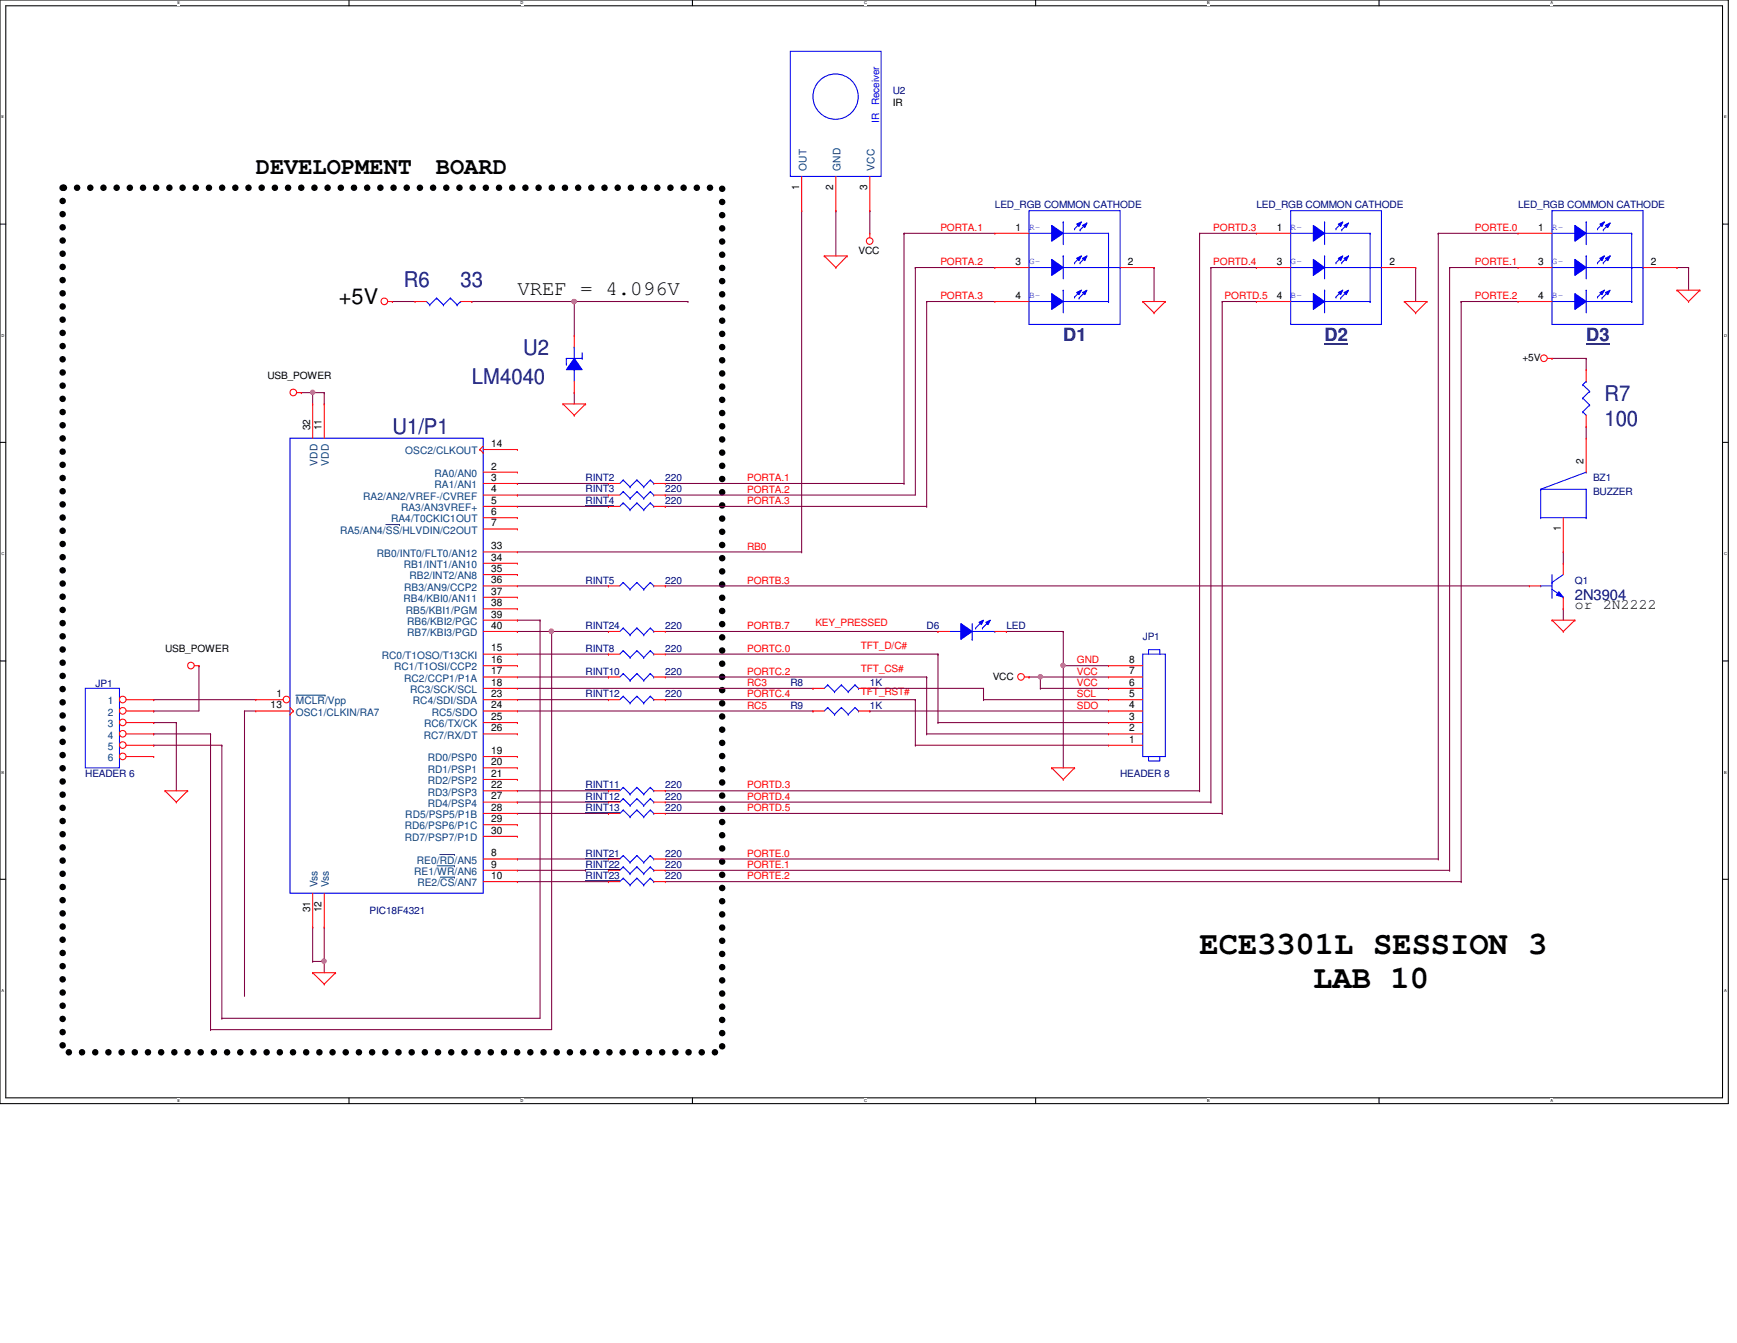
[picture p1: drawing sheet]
<svg xmlns="http://www.w3.org/2000/svg" width="279mm" height="216mm" viewBox="0 0 279 216" stroke-linecap="round" stroke-linejoin="round" font-family="sans-serif">
<path d="M0 0h278v177.4h-278zM.9 .9h276.2v175.6h-276.2z" fill="none" stroke="#000" stroke-width=".17"/>
<g fill="#fff">
<path d="M28.5 .1h.5v.7h-.5z"/>
<path d="M28.5 176.6h.5v.7h-.5z"/>
</g>
<path d="M56.1 0v.9M56.1 176.5v.9" fill="none" stroke="#000" stroke-width=".17"/>
<g fill="#fff">
<path d="M83.7 .1h.5v.7h-.5z"/>
<path d="M83.7 176.6h.5v.7h-.5z"/>
</g>
<path d="M111.4 0v.9M111.4 176.5v.9" fill="none" stroke="#000" stroke-width=".17"/>
<g fill="#fff">
<path d="M139 .1h.4v.7h-.4z"/>
<path d="M139 176.6h.4v.7h-.4z"/>
</g>
<path d="M166.6 0v.9M166.6 176.5v.9" fill="none" stroke="#000" stroke-width=".17"/>
<g fill="#fff">
<path d="M194.2 .1h.4v.7h-.4z"/>
<path d="M194.2 176.6h.4v.7h-.4z"/>
</g>
<path d="M221.8 0v.9M221.8 176.5v.9" fill="none" stroke="#000" stroke-width=".17"/>
<g fill="#fff">
<path d="M249.4 .1h.4v.7h-.4z"/>
<path d="M249.4 176.6h.4v.7h-.4z"/>
<path d="M.3 18.5h.4v.7h-.4z"/>
<path d="M277.3 18.5h.4v.7h-.4z"/>
<path d="M.3 53.6h.4v.7h-.4z"/>
<path d="M277.3 53.6h.5v.7h-.5z"/>
</g>
<path d="M0 36h.9M277.1 36h.9" fill="none" stroke="#000" stroke-width=".17"/>
<g fill="#fff">
<path d="M.3 88.6h.4v.8h-.4z"/>
<path d="M277.3 88.6h.5v.8h-.5z"/>
</g>
<path d="M0 71.1h.9M277.1 71.1h.9" fill="none" stroke="#000" stroke-width=".17"/>
<g fill="#fff">
<path d="M.3 123.8h.4v.7h-.4z"/>
<path d="M277.3 123.8h.4v.7h-.4z"/>
</g>
<path d="M0 106.3h.9M277.1 106.3h.9" fill="none" stroke="#000" stroke-width=".17"/>
<g fill="#fff">
<path d="M.3 158.9h.3v.7h-.3z"/>
<path d="M277.3 158.9h.4v.7h-.4z"/>
</g>
<path d="M0 141.4h.9M277.1 141.4h.9" fill="none" stroke="#000" stroke-width=".17"/>
<path d="M10.1 30.2h106.1v139h-106.1z" fill="none" stroke="#000" stroke-width="1.1" stroke-dasharray="0 2.1"/>
<path d="M39.3 114.3h.1M39.3 114.3h1.8M39.3 114.3v45.7M52.2 154.6h.1M52.2 154.6v1.8M39.3 160h.1" fill="none" stroke="#800040" stroke-width=".17"/>
<circle cx="52.1" cy="154.5" r=".34" fill="#f0f"/>
<circle cx="52.1" cy="154.5" r=".34" fill="none" stroke="#f0f" stroke-width=".17"/>
<g fill="none" stroke="#800040" stroke-width=".17">
<path d="M48.5 63.1h.1M48.5 63.1h3.7M50.3 63.1h.1M52.2 63.1h.1M52.2 63.1v1.8M33.9 118h.1M33.9 118v47.5M35.7 119.8h.1M35.7 119.8v43.9M83.2 101.5h.1M83.2 101.5h5.5M88.7 101.5h.1"/>
<path d="M88.7 101.5v64M50.3 154.6h.1M52.2 149.1h.1M52.2 149.1v5.5h-1.9"/>
</g>
<circle cx="88.7" cy="101.5" r=".35" fill="#f0f"/>
<circle cx="88.7" cy="101.5" r=".35" fill="none" stroke="#f0f" stroke-width=".17"/>
<g fill="none" stroke="#800040" stroke-width=".17">
<path d="M50.3 63.1h.1M50.3 63.1v1.8M83.2 99.7h.1M83.2 99.7h3.7M86.9 99.7h.1M86.9 99.7v64M24.7 114.3h.1M24.7 119.8h.1M24.7 118h.1M24.7 112.5h.1M24.7 116.2h.1M24.7 119.8h11"/>
<path d="M24.7 118h9.2M24.7 112.5h16.4M24.7 116.2h3.7M28.4 116.2h.1M28.4 116.2v10.9M32 107h.1M32 107v7.3h-7.3M33.9 165.5h.1M33.9 165.5h54.8"/>
</g>
<circle cx="50.3" cy="63.1" r=".34" fill="#f0f"/>
<circle cx="50.3" cy="63.1" r=".34" fill="none" stroke="#f0f" stroke-width=".17"/>
<g fill="none" stroke="#800040" stroke-width=".17">
<path d="M63.1 48.5h.1M63.1 48.5h3.7M75.9 48.5h.1M75.9 48.5h34.8M92.4 48.5h.1M92.4 48.5v5.5M110.7 48.5h.1M92.4 63.1h.1M92.4 63.1v1.8M107 79.6h.1M107 79.6h40.2M83.2 105.2h14.7"/>
<path d="M83.2 108.8h14.7M83.2 110.7h47.6M83.2 112.5h14.7M83.2 114.3h47.6M97.9 105.2h.1M97.9 108.8h.1M97.9 112.5h.1M130.8 110.7h.1M130.8 114.3h.1M50.3 149.1h.1M50.3 149.1v5.5M35.7 163.7h.1"/>
<path d="M35.7 163.7h51.2"/>
</g>
<circle cx="92.4" cy="48.5" r=".36" fill="#f0f"/>
<circle cx="92.4" cy="48.5" r=".36" fill="none" stroke="#f0f" stroke-width=".17"/>
<g fill="none" stroke="#800040" stroke-width=".17">
<path d="M145.4 37.5h.1M145.4 37.5h14.6M193 37.5h.1M193 37.5h9.1M231.4 37.5h.1M231.4 37.5h12.8M231.4 37.5v100.6M147.2 43h.1M147.2 43h12.8M185.6 43h.1M185.6 43v5.5M227.7 43h.1"/>
<path d="M227.7 43v5.5M233.2 43h.1M233.2 43h11M233.2 43v96.9M249.6 57.6h.1M249.6 57.6h5.5M255.1 57.6h.1M255.1 57.6v1.8M269.7 43h.1M269.7 43h1.9M271.6 43h.1M271.6 43v3.7"/>
<path d="M83.2 77.7h.1M83.2 79.6h.1M83.2 77.7h14.7M83.2 79.6h14.7M255.1 68.6h.1M255.1 68.6v1.8M83.2 94.2h14.7M97.9 94.2h.1M107 94.2h.1M107 94.2h139M251.5 88.7h.1M251.5 97.9h.1"/>
<path d="M251.5 88.7v1.9M251.5 97.9v1.8M88.7 101.5h9.2M97.9 101.5h.1M107 101.5h43.9M107 105.2h43.9M107 112.5h40.2M107 108.8h42.1M139.9 114.3h.1M139.9 110.7h.1M139.9 114.3h38.4M139.9 110.7h18.3"/>
<path d="M147.2 112.5h.1M147.2 119.8h.1M147.2 112.5v7.3M147.2 119.8h31.1M149.1 108.8h.1M149.1 108.8v9.2M150.9 101.5h.1M150.9 105.2h.1M150.9 105.2v11M158.2 110.7h.1M158.2 112.5h.1M158.2 110.7v1.8"/>
<path d="M158.2 112.5h20.1M161.9 101.5h.1M161.9 101.5h9.1M165.5 108.8h.1M165.5 108.8h12.8M167.3 108.8h.1M167.3 110.7h.1M167.3 110.7h11M167.3 108.8v1.9M171 101.5h.1M171 101.5v5.5M83.2 138.1h.1"/>
<path d="M83.2 138.1h14.7M107 138.1h124.4M107 139.9h126.2M231.4 138.1h.1M233.2 139.9h.1M107 141.7h128M235 141.7h.1"/>
</g>
<circle cx="167.3" cy="108.8" r=".34" fill="#f0f"/>
<circle cx="167.3" cy="108.8" r=".34" fill="none" stroke="#f0f" stroke-width=".17"/>
<path d="M149.1 118h.1M149.1 118h29.2M150.9 116.2h.1M150.9 116.2h27.4M171 107h.1M171 107h7.3M171 107v16.4" fill="none" stroke="#800040" stroke-width=".17"/>
<circle cx="171" cy="107" r=".34" fill="#f0f"/>
<circle cx="171" cy="107" r=".34" fill="none" stroke="#f0f" stroke-width=".17"/>
<g fill="none" stroke="#800040" stroke-width=".17">
<path d="M128.9 33.9h.1M128.9 33.9v54.8M134.5 33.9h.1M134.5 33.9v7.2M139.9 33.9h.1M139.9 33.9v3.6M145.4 37.5h.1M145.4 37.5v40.2M193 37.5h.1M193 37.5v89.6M147.2 43h.1M147.2 43v36.6"/>
<path d="M149.1 48.5h.1M149.1 48.5h10.9M149.1 48.5v32.9M194.8 43h.1M194.8 43v85.9M194.8 43h7.3M196.6 48.5h.1M196.6 48.5h5.5M196.6 48.5v82.3M202.1 43h.1M202.1 48.5h.1M235 48.5h.1"/>
<path d="M235 48.5h9.2M235 48.5v93.2M107 77.7h38.4M145.4 77.7h.1M83.2 81.4h14.7M83.2 88.7h45.7M97.9 81.4h.1M107 81.4h.1M107 81.4h42.1M128.9 88.7h.1M149.1 81.4h.1M83.2 128.9h.1"/>
<path d="M83.2 127.1h14.7M83.2 128.9h14.7M83.2 130.8h14.7M83.2 139.9h11M94.2 139.9h.1M97.9 127.1h.1M97.9 130.8h.1M107 127.1h86M107 128.9h87.8M107 130.8h89.6M193 127.1h.1M194.8 128.9h.1"/>
<path d="M196.6 130.8h.1M83.2 141.7h14.7M97.9 141.7h.1"/>
</g>
<g fill="none" stroke="#f00" stroke-width=".17">
<path d="M128.9 33.9h.1M128.9 28.4v5.5M134.5 33.9h.1M134.5 28.4v5.5M139.9 37.5h.1M139.9 33.9h.1M139.9 28.4v5.5M139.9 37.5v.7M62.4 48.5h.7M63.1 48.5h.1M66.8 48.5h.1M66.8 48.5h1.8"/>
<path d="M74.1 48.5h1.8M75.9 48.5h.1M132.6 41.1h.1M132.6 41.1h3.7M132.6 41.1l1.9 1.9M134.5 43h.1M136.3 41.1h.1M136.3 41.1l-1.8 1.9M183.8 48.5h.1M183.8 48.5h3.7M183.8 48.5l1.8 1.8M185.6 50.3h.1"/>
<path d="M187.5 48.5h.1M187.5 48.5l-1.9 1.8M225.9 48.5h.1M225.9 48.5h3.6M225.9 48.5l1.8 1.8M227.7 50.3h.1M229.5 48.5h.1M229.5 48.5l-1.8 1.8M248.9 57.6h.7M249.6 57.6h.1M255.1 59.4h.1M255.1 59.4v1.9"/>
<path d="M269.7 46.7h.1M269.7 46.7h3.7M269.7 46.7l1.9 1.8M271.6 48.5h.1M273.4 46.7h.1M273.4 46.7l-1.8 1.8M47.8 63.1h.7M48.5 63.1h.1M90.6 64.9h.1M90.6 64.9h3.6M90.6 64.9l1.8 1.9M92.4 66.8h.1"/>
<path d="M94.2 64.9h.1M94.2 64.9l-1.8 1.9M97.9 77.7h.1M97.9 77.7h1.8M105.2 77.7h1.8M107 77.7h.1M255.1 68.6h.1M255.1 66.8v1.8M97.9 81.4h.1M97.9 94.2h.1M97.9 81.4h1.8M97.9 94.2h1.8"/>
<path d="M105.2 81.4h1.8M105.2 94.2h1.8M107 81.4h.1M107 94.2h.1M249.6 99.7h.1M249.6 99.7h3.7M249.6 99.7l1.9 1.8M253.3 99.7h.1M253.3 99.7l-1.8 1.8M31.3 107h.7M32 107h.1M97.9 112.5h.1"/>
<path d="M97.9 105.2h.1M97.9 112.5h1.8M97.9 105.2h1.8M105.2 112.5h1.8M105.2 105.2h1.8M107 112.5h.1M107 105.2h.1M164.8 108.8h.7M165.5 108.8h.1M178.3 119.8h.1M178.3 118h.1M178.3 116.2h.1"/>
<path d="M178.3 114.3h.1M178.3 112.5h.1M178.3 110.7h.1M178.3 108.8h.1M178.3 107h.1M178.3 107h5.5M178.3 108.8h5.5M178.3 119.8h5.5M178.3 118h5.5M178.3 116.2h5.5M178.3 114.3h5.5M178.3 112.5h5.5"/>
<path d="M178.3 110.7h5.5M251.5 101.5h.1M26.5 127.1h.1M26.5 127.1h3.7M26.5 127.1l1.9 1.8M28.4 128.9h.1M30.2 127.1h.1M30.2 127.1l-1.8 1.8M97.9 130.8h.1M97.9 130.8h1.8M105.2 130.8h1.8M107 130.8h.1"/>
<path d="M169.2 123.4h.1M169.2 123.4h3.6M169.2 123.4l1.8 1.9M171 125.3h.1M172.8 123.4h.1M172.8 123.4l-1.8 1.9M50.3 156.4h.1M50.3 156.4h3.7M50.3 156.4l1.9 1.8M52.2 158.2h.1M54 156.4h.1M54 156.4l-1.8 1.8"/>
<path d="M97.9 141.7h.1M97.9 141.7h1.8M105.2 141.7h1.8M107 141.7h.1"/>
<circle cx="139.9" cy="38.8" r=".54"/>
<circle cx="61.8" cy="48.4" r=".54"/>
<circle cx="248.3" cy="57.6" r=".54"/>
<circle cx="47.2" cy="63.1" r=".54"/>
<circle cx="30.7" cy="107" r=".54"/>
<circle cx="164.2" cy="108.8" r=".54"/>
</g>
<g fill="none" stroke="#00f" stroke-width=".17">
<path d="M127.1 8.3h14.6v20.1h-14.6zM68.6 48.5l.5 .5M69.1 49h.1M70.2 47.9h.1M70.2 47.9l-1.1 1.1M70.2 47.9l1.1 1.1M71.3 49h.1M72.4 47.9h.1M72.4 47.9l-1.1 1.1M72.4 47.9l1.1 1.1M73.5 49h.1M74.1 48.5h.1"/>
<path d="M74.1 48.5l-.6 .5M100.2 77.2h.1M100.2 77.2l-.5 .5M100.2 77.2l1.1 1.1M101.3 78.3h.1M102.4 77.2h.1M102.4 77.2l-1.1 1.1M102.4 77.2l1.1 1.1M103.5 78.3h.1M104.6 77.2h.1M104.6 77.2l-1.1 1.1M104.6 77.2l.6 .5"/>
<path d="M105.2 77.7h.1M254.6 66.2h.1M254.6 64h.1M254.6 61.8h.1M254.6 66.2l.5 .6M254.6 64l1.1 1.1M254.6 61.8l1.1 1.1M255.1 61.3h.1M255.1 61.3l-.5 .5M255.7 65.1h.1M255.7 62.9h.1M255.7 65.1l-1.1 1.1"/>
<path d="M255.7 62.9l-1.1 1.1M100.2 80.9h.1M100.2 93.6h.1M100.2 80.9l-.5 .5M100.2 80.9l1.1 1.1M100.2 93.6l-.5 .6M100.2 93.6l1.1 1.1M101.3 82h.1M101.3 94.7h.1M102.4 80.9h.1M102.4 93.6h.1M102.4 80.9l-1.1 1.1"/>
<path d="M102.4 80.9l1.1 1.1M102.4 93.6l-1.1 1.1M102.4 93.6l1.1 1.1M103.5 82h.1M103.5 94.7h.1M104.6 80.9h.1M104.6 93.6h.1M104.6 80.9l-1.1 1.1M104.6 80.9l.6 .5M104.6 93.6l-1.1 1.1M104.6 93.6l.6 .6M105.2 81.4h.1"/>
<path d="M105.2 94.2h.1M100.2 111.9h.1M100.2 104.6h.1M100.2 111.9l-.5 .6M100.2 111.9l1.1 1.1M100.2 104.6l-.5 .6M100.2 104.6l1.1 1.1M101.3 113h.1M101.3 105.7h.1M102.4 111.9h.1M102.4 104.6h.1M102.4 111.9l-1.1 1.1"/>
<path d="M102.4 111.9l1.1 1.1M102.4 104.6l-1.1 1.1M102.4 104.6l1.1 1.1M103.5 113h.1M103.5 105.7h.1M104.6 111.9h.1M104.6 104.6h.1M104.6 111.9l-1.1 1.1M104.6 111.9l.6 .6M104.6 104.6l-1.1 1.1M104.6 104.6l.6 .6M105.2 112.5h.1"/>
<path d="M105.2 105.2h.1M152.7 101.5h1.9M154.6 101.5h.1M156.4 102.8h.1M156.4 100.2v2.6M156.4 101.5h3.6M160 101.5h.1M183.8 105.2h3.7v16.4h-3.7zM184.7 105.2v-.8h1.9v.8M100.2 130.2h.1M100.2 130.2l-.5 .6M100.2 130.2l1.1 1.1"/>
<path d="M101.3 131.3h.1M102.4 130.2h.1M102.4 130.2l-1.1 1.1M102.4 130.2l1.1 1.1M103.5 131.3h.1M104.6 130.2h.1M104.6 130.2l-1.1 1.1M104.6 130.2l.6 .6M105.2 130.8h.1M184.7 121.6v.7h1.9v-.7M100.2 141.2h.1M100.2 141.2l-.5 .5"/>
<path d="M100.2 141.2l1.1 1.1M101.3 142.3h.1M102.4 141.2h.1M102.4 141.2l-1.1 1.1M102.4 141.2l1.1 1.1M103.5 142.3h.1M104.6 141.2h.1M104.6 141.2l-1.1 1.1M104.6 141.2l.6 .5M105.2 141.7h.1"/>
<circle cx="134.4" cy="15.5" r="3.6"/>
</g>
<path d="M94.2 81.3h4.6M94.2 130.6h5.5M94.2 141.6h5.5" fill="none" stroke="#000080" stroke-width=".16"/>
<path d="M154.6 100.2l1.8 1.3-1.8 1.3z" fill-rule="evenodd" fill="#00f"/>
<path d="M154.6 100.2l1.8 1.3-1.8 1.3z" fill="none" stroke="#00f" stroke-width=".17"/>
<path d="M158.6 100l.7-.3-.4 .7z" fill-rule="evenodd" fill="#00f"/>
<path d="M158.6 100l.7-.3-.4 .7z" fill="none" stroke="#00f" stroke-width=".17"/>
<path d="M157.5 100l.7-.3-.3 .7z" fill-rule="evenodd" fill="#00f"/>
<g fill="none" stroke="#00f" stroke-width=".17">
<path d="M91.1 57.6h.1M91.1 58.5h.1M91.1 57.6h2.5M91.1 57.6v.9M92.4 59.4h.1M92.4 55.8h.1M92.4 55.8v1.8M92.4 59.4v1.9M93.6 57.6h.1M93.6 56.7v.9M100.2 79h.1M100.2 79l-.5 .6"/>
<path d="M100.2 79l1.1 1.1M102.4 79h.1M102.4 79l-1.1 1.1M102.4 79l1.1 1.1M104.6 79h.1M104.6 79l-1.1 1.1M104.6 79l.6 .6M105.2 79.6h.1M101.3 80.1h.1M103.5 80.1h.1M158 99.9l-1.1 1.1M159.1 99.9l-1.1 1.1"/>
<path d="M156.9 101h.1M157.5 100l.7-.3-.3 .7zM158 101h.1"/>
</g>
<path d="M97.9 79.6h.1M97.9 79.6h1.8M105.2 79.6h1.8M107 79.6h.1M150.9 101.5h.1M150.9 101.5h1.8M160 101.5h1.9M161.9 101.5h.1" fill="none" stroke="#f00" stroke-width=".17"/>
<path d="M92.4 57.6l1.2 1.8h-2.5z" fill-rule="evenodd" fill="#00f"/>
<g fill="none" stroke="#00f" stroke-width=".17">
<path d="M92.4 57.6l1.2 1.8h-2.5zM13.7 110.7h5.5v12.7h-5.5zM100.2 108.3h.1M100.2 108.3l-.5 .5M100.2 108.3l1.1 1.1M101.3 109.4h.1M102.4 108.3h.1M102.4 108.3l-1.1 1.1M102.4 108.3l1.1 1.1M103.5 109.4h.1M104.6 108.3h.1M104.6 108.3l-1.1 1.1"/>
<path d="M104.6 108.3l.6 .5M105.2 108.8h.1"/>
</g>
<path d="M92.4 54h.1M92.4 54v1.8M92.4 63.1h.1M92.4 61.3v1.8M97.9 108.8h.1M97.9 108.8h1.8M105.2 108.8h1.8M107 108.8h.1" fill="none" stroke="#f00" stroke-width=".17"/>
<circle cx="19.7" cy="112.5" r=".54" fill="#fff"/>
<g fill="none" stroke="#f00" stroke-width=".17">
<path d="M20.3 112.5h4.4M24.7 112.5h.1"/>
<circle cx="19.7" cy="112.5" r=".54"/>
</g>
<circle cx="19.7" cy="114.3" r=".54" fill="#fff"/>
<g fill="none" stroke="#f00" stroke-width=".17">
<path d="M20.3 114.3h4.4M24.7 114.3h.1"/>
<circle cx="19.7" cy="114.3" r=".54"/>
</g>
<circle cx="19.7" cy="116.1" r=".54" fill="#fff"/>
<g fill="none" stroke="#f00" stroke-width=".17">
<path d="M20.3 116.2h4.4M24.7 116.2h.1"/>
<circle cx="19.7" cy="116.1" r=".54"/>
</g>
<circle cx="19.7" cy="118" r=".54" fill="#fff"/>
<g fill="none" stroke="#f00" stroke-width=".17">
<path d="M20.3 118h4.4M24.7 118h.1"/>
<circle cx="19.7" cy="118" r=".54"/>
</g>
<circle cx="19.7" cy="119.8" r=".54" fill="#fff"/>
<g fill="none" stroke="#f00" stroke-width=".17">
<path d="M20.3 119.8h4.4M24.7 119.8h.1"/>
<circle cx="19.7" cy="119.8" r=".54"/>
</g>
<circle cx="19.7" cy="121.6" r=".54" fill="#fff"/>
<g fill="none" stroke="#f00" stroke-width=".17">
<path d="M255.1 70.4h.1M255.1 70.4v5.5M251.5 88.7h.1M251.5 83.2v5.5M20.3 121.6h4.4M24.7 121.6h.1M97.9 138.1h.1M97.9 138.1h1.8M105.2 138.1h1.8M107 138.1h.1"/>
<circle cx="19.7" cy="121.6" r=".54"/>
</g>
<g fill="none" stroke="#00f" stroke-width=".17">
<path d="M247.8 78.7h.1M247.8 78.7h7.3M247.8 78.7v4.5M255.1 78.7h.1M255.1 75.9h.1M255.1 78.7v4.5M255.1 75.9l-7.3 2.8M247.8 83.2h.1M247.8 83.2h7.3M255.1 83.2h.1M100.2 137.5h.1M100.2 137.5l-.5 .6"/>
<path d="M100.2 137.5l1.1 1.1M101.3 138.6h.1M102.4 137.5h.1M102.4 137.5l-1.1 1.1M102.4 137.5l1.1 1.1M103.5 138.6h.1M104.6 137.5h.1M104.6 137.5l-1.1 1.1M104.6 137.5l.6 .6M105.2 138.1h.1"/>
</g>
<path d="M94.2 137.9h5.5" fill="none" stroke="#000080" stroke-width=".16"/>
<path d="M253.3 36.2l1.8 1.3-1.8 1.3z" fill-rule="evenodd" fill="#00f"/>
<path d="M253.3 36.2l1.8 1.3-1.8 1.3z" fill="none" stroke="#00f" stroke-width=".17"/>
<path d="M257.3 36l.8-.3-.4 .7z" fill-rule="evenodd" fill="#00f"/>
<path d="M257 36.8h.1M257.3 36l.8-.3-.4 .7zM258.1 35.7l-1.1 1.1" fill="none" stroke="#00f" stroke-width=".17"/>
<path d="M258.2 36.2l.8-.3-.4 .7z" fill-rule="evenodd" fill="#00f"/>
<path d="M249.6 37.5h12.9M255.1 35.7h.1M255.1 35.7v3.6M258.2 36.2l.8-.3-.4 .7zM262.5 37.5h.1M257 47.8h.1M258.1 46.7l-1.1 1.1" fill="none" stroke="#00f" stroke-width=".17"/>
<path d="M253.3 41.7l1.8 1.3-1.8 1.3z" fill-rule="evenodd" fill="#00f"/>
<path d="M253.3 41.7l1.8 1.3-1.8 1.3z" fill="none" stroke="#00f" stroke-width=".17"/>
<path d="M253.3 47.2l1.8 1.3-1.8 1.2z" fill-rule="evenodd" fill="#00f"/>
<path d="M249.6 43h12.9M249.6 48.5h12.9M253.3 47.2l1.8 1.3-1.8 1.2zM257.7 47.9h.1M257.9 42.2h.1M258.8 46.8l-1.1 1.1M259 41.1l-1.1 1.1M262.5 43h.1M262.5 48.5h.1" fill="none" stroke="#00f" stroke-width=".17"/>
<path d="M257.3 41.5l.8-.4-.4 .8z" fill-rule="evenodd" fill="#00f"/>
<path d="M257.3 41.5l.8-.4-.4 .8z" fill="none" stroke="#00f" stroke-width=".17"/>
<path d="M258.2 41.5l.8-.4-.4 .8z" fill-rule="evenodd" fill="#00f"/>
<path d="M258.2 41.5l.8-.4-.4 .8z" fill="none" stroke="#00f" stroke-width=".17"/>
<path d="M257.3 47l.8-.3-.4 .7z" fill-rule="evenodd" fill="#00f"/>
<path d="M257.3 47l.8-.3-.4 .7z" fill="none" stroke="#00f" stroke-width=".17"/>
<path d="M258.2 47l.8-.3-.4 .7z" fill-rule="evenodd" fill="#00f"/>
<g fill="none" stroke="#00f" stroke-width=".17">
<path d="M249.6 33.9h14.7v18.3h-14.7zM257.9 37h.1M259 35.9l-1.1 1.1M262.5 37.5v11M255.1 41.1h.1M255.1 46.7h.1M255.1 41.1v3.7M255.1 46.7v3.6M257 42.2h.1M258.1 41.1l-1.1 1.1M258.2 47l.8-.3-.4 .7zM262.5 48.5h.1"/>
<path d="M262.5 43h1.8M264.3 43h.1M247.8 94.2h.1M247.8 94.2h1.8M249.6 93.6h.1M249.6 96h.1M249.6 94.7l1.9 1.3M249.6 92.4v3.6M251.5 96h.1M251.5 92.4l-1.9 1.2"/>
</g>
<path d="M255.1 55.3h3.8" fill="none" stroke="#000080" stroke-width=".3"/>
<path d="M244.2 37.5h.1M244.2 37.5h5.4M244.2 43h.1M244.2 48.5h.1M244.2 43h5.4M244.2 48.5h5.4M264.3 43h5.4M269.7 43h.1" fill="none" stroke="#f00" stroke-width=".17"/>
<path d="M250.7 95.1l.8 .9-1.1-.3z" fill="#00f"/>
<g fill="none" stroke="#00f" stroke-width=".17">
<path d="M250.7 95.1l.8 .9-1.1-.3zM100.2 128.4h.1M100.2 126.6h.1M100.2 128.4l-.5 .5M100.2 128.4l1.1 1.1M100.2 126.6l-.5 .5M100.2 126.6l1.1 1.1M101.3 129.5h.1M101.3 127.7h.1M102.4 128.4h.1M102.4 126.6h.1M102.4 128.4l-1.1 1.1"/>
<path d="M102.4 128.4l1.1 1.1M102.4 126.6l-1.1 1.1M102.4 126.6l1.1 1.1M103.5 129.5h.1M103.5 127.7h.1M104.6 128.4h.1M104.6 126.6h.1M104.6 128.4l-1.1 1.1M104.6 128.4l.6 .5M104.6 126.6l-1.1 1.1M104.6 126.6l.6 .5M105.2 128.9h.1"/>
<path d="M105.2 127.1h.1"/>
</g>
<g fill="none" stroke="#f00" stroke-width=".17">
<path d="M246 94.2h.1M246 94.2h1.8M251.5 90.6h.1M251.5 97.9h.1M251.5 90.6v1.8M251.5 96v1.9M97.9 128.9h.1M97.9 127.1h.1M97.9 128.9h1.8M97.9 127.1h1.8M105.2 128.9h1.8M105.2 127.1h1.8"/>
<path d="M107 128.9h.1M107 127.1h.1"/>
</g>
<path d="M94.2 128.8h5.5M94.2 127h5.5" fill="none" stroke="#000080" stroke-width=".16"/>
<path d="M169.2 36.2l1.8 1.3-1.8 1.3z" fill-rule="evenodd" fill="#00f"/>
<path d="M169.2 36.2l1.8 1.3-1.8 1.3z" fill="none" stroke="#00f" stroke-width=".17"/>
<path d="M173.2 36l.7-.3-.3 .7z" fill-rule="evenodd" fill="#00f"/>
<path d="M172.8 36.8h.1M173.2 36l.7-.3-.3 .7zM173.9 35.7l-1.1 1.1" fill="none" stroke="#00f" stroke-width=".17"/>
<path d="M174.1 36.2l.7-.3-.3 .7z" fill-rule="evenodd" fill="#00f"/>
<path d="M165.5 37.5h12.8M171 35.7h.1M171 35.7v3.6M174.1 36.2l.7-.3-.3 .7zM178.3 37.5h.1M172.8 47.8h.1M173.9 46.7l-1.1 1.1" fill="none" stroke="#00f" stroke-width=".17"/>
<path d="M169.2 41.7l1.8 1.3-1.8 1.3z" fill-rule="evenodd" fill="#00f"/>
<path d="M169.2 41.7l1.8 1.3-1.8 1.3z" fill="none" stroke="#00f" stroke-width=".17"/>
<path d="M169.2 47.2l1.8 1.3-1.8 1.2z" fill-rule="evenodd" fill="#00f"/>
<path d="M165.5 43h12.8M165.5 48.5h12.8M169.2 47.2l1.8 1.3-1.8 1.2zM173.6 47.9h.1M173.7 42.2h.1M174.7 46.8l-1.1 1.1M174.8 41.1l-1.1 1.1M178.3 43h.1M178.3 48.5h.1" fill="none" stroke="#00f" stroke-width=".17"/>
<path d="M173.2 41.5l.7-.4-.3 .8z" fill-rule="evenodd" fill="#00f"/>
<path d="M173.2 41.5l.7-.4-.3 .8z" fill="none" stroke="#00f" stroke-width=".17"/>
<path d="M174.1 41.5l.7-.4-.3 .8z" fill-rule="evenodd" fill="#00f"/>
<path d="M174.1 41.5l.7-.4-.3 .8z" fill="none" stroke="#00f" stroke-width=".17"/>
<path d="M173.2 47l.7-.3-.3 .7z" fill-rule="evenodd" fill="#00f"/>
<path d="M173.2 47l.7-.3-.3 .7z" fill="none" stroke="#00f" stroke-width=".17"/>
<path d="M174.1 47l.7-.3-.3 .7z" fill-rule="evenodd" fill="#00f"/>
<g fill="none" stroke="#00f" stroke-width=".17">
<path d="M165.5 33.9h14.7v18.3h-14.7zM173.7 37h.1M174.8 35.9l-1.1 1.1M178.3 37.5v11M171 41.1h.1M171 46.7h.1M171 41.1v3.7M171 46.7v3.6M172.8 42.2h.1M173.9 41.1l-1.1 1.1M174.1 47l.7-.3-.3 .7zM178.3 48.5h.1"/>
<path d="M178.3 43h1.9M180.2 43h.1M133.1 113.7h.1M133.1 113.7l-.5 .6M133.1 113.7l1.1 1.2M134.2 114.9h.1M135.3 113.7h.1M135.3 113.7l-1.1 1.2M135.3 113.7l1.1 1.2M136.4 114.9h.1M137.5 113.7h.1M137.5 113.7l-1.1 1.2"/>
<path d="M137.5 113.7l.6 .6M138.1 114.3h.1M100.2 139.4h.1M100.2 139.4l-.5 .5M100.2 139.4l1.1 1.1M102.4 139.4h.1M102.4 139.4l-1.1 1.1M102.4 139.4l1.1 1.1M104.6 139.4h.1M104.6 139.4l-1.1 1.1M104.6 139.4l.6 .5M105.2 139.9h.1"/>
<path d="M101.3 140.5h.1M103.5 140.5h.1"/>
</g>
<g fill="none" stroke="#f00" stroke-width=".17">
<path d="M160 37.5h.1M160 37.5h5.5M160 43h.1M160 48.5h.1M160 43h5.5M160 48.5h5.5M180.2 43h5.4M185.6 43h.1M130.8 114.3h.1M130.8 114.3h1.8M138.1 114.3h1.8M139.9 114.3h.1"/>
<path d="M97.9 139.9h.1M97.9 139.9h1.8M105.2 139.9h1.8M107 139.9h.1"/>
</g>
<path d="M94.2 139.8h5.5" fill="none" stroke="#000080" stroke-width=".16"/>
<path d="M211.2 36.2l1.9 1.3-1.9 1.3z" fill-rule="evenodd" fill="#00f"/>
<path d="M211.2 36.2l1.9 1.3-1.9 1.3z" fill="none" stroke="#00f" stroke-width=".17"/>
<path d="M215.3 36l.7-.3-.4 .7z" fill-rule="evenodd" fill="#00f"/>
<path d="M214.9 36.8h.1M215.3 36l.7-.3-.4 .7zM216 35.7l-1.1 1.1" fill="none" stroke="#00f" stroke-width=".17"/>
<path d="M216.2 36.2l.7-.3-.4 .7z" fill-rule="evenodd" fill="#00f"/>
<path d="M207.6 37.5h12.8M213.1 35.7h.1M213.1 35.7v3.6M216.2 36.2l.7-.3-.4 .7zM220.4 37.5h.1M214.9 47.8h.1M216 46.7l-1.1 1.1" fill="none" stroke="#00f" stroke-width=".17"/>
<path d="M211.2 41.7l1.9 1.3-1.9 1.3z" fill-rule="evenodd" fill="#00f"/>
<path d="M211.2 41.7l1.9 1.3-1.9 1.3z" fill="none" stroke="#00f" stroke-width=".17"/>
<path d="M211.2 47.2l1.9 1.3-1.9 1.2z" fill-rule="evenodd" fill="#00f"/>
<path d="M207.6 43h12.8M207.6 48.5h12.8M211.2 47.2l1.9 1.3-1.9 1.2zM215.6 47.9h.1M215.8 42.2h.1M216.7 46.8l-1.1 1.1M216.9 41.1l-1.1 1.1M220.4 43h.1M220.4 48.5h.1" fill="none" stroke="#00f" stroke-width=".17"/>
<path d="M215.3 41.5l.7-.4-.4 .8z" fill-rule="evenodd" fill="#00f"/>
<path d="M215.3 41.5l.7-.4-.4 .8z" fill="none" stroke="#00f" stroke-width=".17"/>
<path d="M216.2 41.5l.7-.4-.4 .8z" fill-rule="evenodd" fill="#00f"/>
<path d="M216.2 41.5l.7-.4-.4 .8z" fill="none" stroke="#00f" stroke-width=".17"/>
<path d="M215.3 47l.7-.3-.4 .7z" fill-rule="evenodd" fill="#00f"/>
<path d="M215.3 47l.7-.3-.4 .7z" fill="none" stroke="#00f" stroke-width=".17"/>
<path d="M216.2 47l.7-.3-.4 .7z" fill-rule="evenodd" fill="#00f"/>
<g fill="none" stroke="#00f" stroke-width=".17">
<path d="M207.6 33.9h14.6v18.3h-14.6zM215.8 37h.1M216.9 35.9l-1.1 1.1M220.4 37.5v11M213.1 41.1h.1M213.1 46.7h.1M213.1 41.1v3.7M213.1 46.7v3.6M214.9 42.2h.1M216 41.1l-1.1 1.1M216.2 47l.7-.3-.4 .7zM220.4 48.5h.1"/>
<path d="M220.4 43h1.8M222.2 43h.1M46.7 70.4h31v73.2h-31zM100.2 101h.1M100.2 101l-.5 .5M100.2 101l1.1 1.1M101.3 102.1h.1M102.4 101h.1M102.4 101l-1.1 1.1M102.4 101l1.1 1.1M103.5 102.1h.1M104.6 101h.1"/>
<path d="M104.6 101l-1.1 1.1M104.6 101l.6 .5M105.2 101.5h.1M133.1 110.1h.1M133.1 110.1l-.5 .6M133.1 110.1l1.1 1.1M134.2 111.2h.1M135.3 110.1h.1M135.3 110.1l-1.1 1.1M135.3 110.1l1.1 1.1M136.4 111.2h.1M137.5 110.1h.1"/>
<path d="M137.5 110.1l-1.1 1.1M137.5 110.1l.6 .6M138.1 110.7h.1"/>
</g>
<path d="M213.1 55.3h3.7" fill="none" stroke="#000080" stroke-width=".3"/>
<g fill="none" stroke="#f00" stroke-width=".17">
<path d="M202.1 37.5h.1M202.1 37.5h5.5M202.1 43h.1M202.1 48.5h.1M202.1 43h5.5M202.1 48.5h5.5M222.2 43h5.5M227.7 43h.1M97.9 101.5h.1M97.9 101.5h1.8M105.2 101.5h1.8M107 101.5h.1"/>
<path d="M130.8 110.7h.1M130.8 110.7h1.8M138.1 110.7h1.8M139.9 110.7h.1"/>
</g>
<circle cx="46.1" cy="112.5" r=".54" fill="#fff"/>
<g fill="none" stroke="#f00" stroke-width=".17">
<path d="M50.3 64.9h.1M50.3 64.9v5.5M52.2 64.9h.1M52.2 64.9v5.5M77.2 72.3h.1M77.2 72.3l.5 .5M77.7 72.8h.1M77.7 75.9h5.5M77.7 77.7h5.5M77.7 79.6h5.5M77.7 71.7l-.5 .6M77.7 72.3h5.5"/>
<path d="M83.2 75.9h.1M83.2 77.7h.1M83.2 79.6h.1M83.2 72.3h.1M77.7 81.4h5.5M77.7 83.2h5.5M77.7 85h5.5M77.7 88.7h5.5M77.7 90.6h5.5M77.7 92.4h5.5M77.7 94.2h5.5M77.7 96h5.5"/>
<path d="M77.7 97.9h5.5M77.7 99.7h5.5M83.2 81.4h.1M83.2 83.2h.1M83.2 85h.1M83.2 88.7h.1M83.2 90.6h.1M83.2 92.4h.1M83.2 94.2h.1M83.2 96h.1M83.2 97.9h.1M83.2 99.7h.1"/>
<path d="M41.1 112.5h.1M41.1 114.3h.1M41.1 112.5h4.5M41.1 114.3h5.6M46.7 114.9h.1M46.7 113.7l.5 .6M47.2 114.3h.1M47.2 114.3l-.5 .6M77.7 112.5h5.5M77.7 114.3h5.5M77.7 101.5h5.5M77.7 118h5.5"/>
<path d="M77.7 116.2h5.5M77.7 110.7h5.5M77.7 108.8h5.5M77.7 107h5.5M77.7 105.2h5.5M83.2 101.5h.1M83.2 118h.1M83.2 116.2h.1M83.2 114.3h.1M83.2 112.5h.1M83.2 110.7h.1M83.2 108.8h.1"/>
<path d="M83.2 107h.1M83.2 105.2h.1M77.7 138.1h5.5M77.7 139.9h5.5M77.7 121.6h5.5M77.7 123.4h5.5M77.7 125.3h5.5M77.7 127.1h5.5M77.7 128.9h5.5M77.7 130.8h5.5M77.7 132.6h5.5M77.7 134.5h5.5"/>
<path d="M83.2 138.1h.1M83.2 139.9h.1M83.2 121.6h.1M83.2 123.4h.1M83.2 125.3h.1M83.2 127.1h.1M83.2 128.9h.1M83.2 130.8h.1M83.2 132.6h.1M83.2 134.5h.1M50.3 149.1h.1M50.3 143.6v5.5"/>
<path d="M52.2 149.1h.1M52.2 143.6v5.5M77.7 141.7h5.5M83.2 141.7h.1"/>
<circle cx="46.1" cy="112.5" r=".54"/>
</g>
<path d="M62.1 84.3h2.2M64.3 84.3h.1M47.6 111.8h4.7M52.3 111.8h.1M70.3 139.2h2.8M70.7 137.4h2.4M73.1 137.4h.1M73.1 139.2h.1M70.8 141h2.3M73.1 141h.1" fill="none" stroke="#004080" stroke-width=".16"/>
<circle cx="52.1" cy="154.5" r=".34" fill="#f0f"/>
<circle cx="52.1" cy="154.5" r=".34" fill="none" stroke="#f0f" stroke-width=".17"/>
<circle cx="88.7" cy="101.5" r=".35" fill="#f0f"/>
<circle cx="88.7" cy="101.5" r=".35" fill="none" stroke="#f0f" stroke-width=".17"/>
<circle cx="50.3" cy="63.1" r=".34" fill="#f0f"/>
<circle cx="50.3" cy="63.1" r=".34" fill="none" stroke="#f0f" stroke-width=".17"/>
<circle cx="92.4" cy="48.5" r=".36" fill="#f0f"/>
<circle cx="92.4" cy="48.5" r=".36" fill="none" stroke="#f0f" stroke-width=".17"/>
<circle cx="167.3" cy="108.8" r=".34" fill="#f0f"/>
<circle cx="167.3" cy="108.8" r=".34" fill="none" stroke="#f0f" stroke-width=".17"/>
<circle cx="171" cy="107" r=".34" fill="#f0f"/>
<circle cx="171" cy="107" r=".34" fill="none" stroke="#f0f" stroke-width=".17"/>
<g font-size="5.2">
<text x="193" y="153.4">ECE3301L SESSION 3</text>
<text x="211.2" y="158.9">LAB 10</text>
</g>
<g font-size="3.8">
<text x="41.1" y="27.9">DEVELOPMENT</text>
<text x="70.1" y="27.9">BOARD</text>
</g>
<g font-size="3.5" fill="#000080">
<text x="64.9" y="46.1">R6</text>
<text x="74.1" y="46.1">33</text>
<text x="84.2" y="57.1">U2</text>
<text x="75.9" y="61.8">LM4040</text>
<text x="258.1" y="64.4">R7</text>
<text x="63.1" y="69.8">U1/P1</text>
<text x="258.1" y="68.4">100</text>
</g>
<text font-size="3.5" x="54.5" y="48.8">+5V</text>
<text font-size="3.3" x="83.2" y="47.5">VREF = 4.096V</text>
<g font-size="2.9" fill="#000080">
<text x="171" y="54.9">D1</text>
<text x="213.1" y="54.9">D2</text>
<text x="255.1" y="54.9">D3</text>
</g>
<g font-size="2.4">
<text x="253.3" y="97.9">or</text>
<text x="257.9" y="97.9">2N2222</text>
</g>
<text font-size="2.4" fill="#000080" x="253.3" y="96.4">2N3904</text>
<g font-size="1.7" fill="#004080">
<text x="129.7" y="27.4" transform="rotate(-90 129.7 27.4)">OUT</text>
<text x="135.2" y="27.4" transform="rotate(-90 135.2 27.4)">GND</text>
<text x="140.7" y="27.4" transform="rotate(-90 140.7 27.4)">VCC</text>
<text x="51.1" y="74.8" transform="rotate(-90 51.1 74.8)">VDD</text>
<text x="52.9" y="74.8" transform="rotate(-90 52.9 74.8)">VDD</text>
<text x="65.2" y="73">OSC2/CLKOUT</text>
<text x="69.9" y="76.7">RA0/AN0</text>
<text x="58.4" y="80.3">RA2/AN2/VREF-/CVREF</text>
<text x="62.9" y="84">RA4/T0CKIC1OUT</text>
<text x="64.5" y="82.2">RA3/AN3VREF+</text>
<text x="69.9" y="78.5">RA1/AN1</text>
<text x="54.7" y="85.8">RA5/AN4/SS/HLVDIN/C2OUT</text>
<text x="60.6" y="89.5">RB0/INT0/FLT0/AN12</text>
<text x="64.9" y="91.3">RB1/INT1/AN10</text>
<text x="65" y="95">RB3/AN9/CCP2</text>
<text x="65.9" y="93.1">RB2/INT2/AN8</text>
<text x="64.9" y="96.8">RB4/KBI0/AN11</text>
<text x="65.3" y="98.6">RB5/KBI1/PGM</text>
<text x="65.5" y="100.5">RB6/KBI2/PGC</text>
<text x="61.4" y="105.9">RC0/T1OSO/T13CKI</text>
<text x="63.4" y="107.8">RC1/T1OSI/CCP2</text>
<text x="65.5" y="102.3">RB7/KBI3/PGD</text>
<text x="17.4" y="113.2">1</text>
<text x="47.6" y="113.2">MCLR/Vpp</text>
<text x="65" y="109.6">RC2/CCP1/P1A</text>
<text x="66" y="111.4">RC3/SCK/SCL</text>
<text x="66.4" y="113.2">RC4/SDI/SDA</text>
<text x="17.4" y="115.1">2</text>
<text x="17.4" y="116.9">3</text>
<text x="17.4" y="118.7">4</text>
<text x="47.6" y="115.1">OSC1/CLKIN/RA7</text>
<text x="68.2" y="118.7">RC7/RX/DT</text>
<text x="68.2" y="116.9">RC6/TX/CK</text>
<text x="69.5" y="115.1">RC5/SDO</text>
<text x="17.4" y="120.6">5</text>
<text x="17.4" y="122.4">6</text>
<text x="68.8" y="122.4">RD0/PSP0</text>
<text x="68.8" y="124.2">RD1/PSP1</text>
<text x="65.2" y="131.5">RD5/PSP5/P1B</text>
<text x="68.8" y="126.1">RD2/PSP2</text>
<text x="68.8" y="127.9">RD3/PSP3</text>
<text x="68.8" y="129.7">RD4/PSP4</text>
<text x="65.1" y="133.3">RD6/PSP6/P1C</text>
<text x="65.1" y="135.2">RD7/PSP7/P1D</text>
<text x="51.1" y="142.7" transform="rotate(-90 51.1 142.7)">Vss</text>
<text x="52.9" y="142.7" transform="rotate(-90 52.9 142.7)">Vss</text>
<text x="66.6" y="140.7">RE1/WR/AN6</text>
<text x="67.1" y="138.9">RE0/RD/AN5</text>
<text x="67.1" y="142.5">RE2/CS/AN7</text>
</g>
<g font-size="1.7">
<text x="128.5" y="30.5" transform="rotate(-90 128.5 30.5)">1</text>
<text x="134" y="30.5" transform="rotate(-90 134 30.5)">2</text>
<text x="139.5" y="30.5" transform="rotate(-90 139.5 30.5)">3</text>
<text x="163.3" y="37.1">1</text>
<text x="205.4" y="37.1">1</text>
<text x="247.4" y="37.1">1</text>
<text x="163.3" y="42.6">3</text>
<text x="181.4" y="42.6">2</text>
<text x="205.4" y="42.6">3</text>
<text x="223.5" y="42.6">2</text>
<text x="247.4" y="42.6">3</text>
<text x="265.6" y="42.6">2</text>
<text x="163.3" y="48">4</text>
<text x="205.4" y="48">4</text>
<text x="247.4" y="48">4</text>
<text x="49.9" y="69.2" transform="rotate(-90 49.9 69.2)">32</text>
<text x="51.7" y="69.2" transform="rotate(-90 51.7 69.2)">11</text>
<text x="79" y="71.8">14</text>
<text x="79" y="75.5">2</text>
<text x="79" y="77.3">3</text>
<text x="254.7" y="74.6" transform="rotate(-90 254.7 74.6)">2</text>
<text x="79" y="79.2">4</text>
<text x="79" y="81">5</text>
<text x="79" y="82.8">6</text>
<text x="79" y="84.6">7</text>
<text x="79" y="88.3">33</text>
<text x="251" y="85.4" transform="rotate(-90 251 85.4)">1</text>
<text x="79" y="90.1">34</text>
<text x="79" y="91.9">35</text>
<text x="79" y="93.8">36</text>
<text x="79" y="95.6">37</text>
<text x="79" y="97.5">38</text>
<text x="79" y="99.3">39</text>
<text x="79" y="101.1">40</text>
<text x="79" y="106.6">16</text>
<text x="79" y="104.7">15</text>
<text x="181.6" y="106.6">8</text>
<text x="43.5" y="113.9">13</text>
<text x="44.4" y="112.1">1</text>
<text x="79" y="113.9">24</text>
<text x="79" y="112.1">23</text>
<text x="79" y="110.2">18</text>
<text x="79" y="108.4">17</text>
<text x="181.6" y="113.9">4</text>
<text x="181.6" y="112.1">5</text>
<text x="181.6" y="110.2">6</text>
<text x="181.6" y="108.4">7</text>
<text x="79" y="117.6">26</text>
<text x="79" y="115.7">25</text>
<text x="181.6" y="119.4">1</text>
<text x="181.6" y="117.6">2</text>
<text x="181.6" y="115.7">3</text>
<text x="79" y="121.2">19</text>
<text x="79" y="123">20</text>
<text x="79" y="124.9">21</text>
<text x="79" y="126.7">22</text>
<text x="79" y="128.5">27</text>
<text x="79" y="130.3">28</text>
<text x="79" y="137.7">8</text>
<text x="79" y="132.2">29</text>
<text x="79" y="134">30</text>
<text x="79" y="139.5">9</text>
<text x="79" y="141.3">10</text>
<text x="49.9" y="146.6" transform="rotate(-90 49.9 146.6)">31</text>
<text x="51.7" y="146.6" transform="rotate(-90 51.7 146.6)">12</text>
</g>
<g font-size="1.6" fill="#00f">
<text x="141.4" y="16.9" transform="rotate(-90 141.4 16.9)">Receiver</text>
<text x="141.4" y="19.8" transform="rotate(-90 141.4 19.8)">IR</text>
</g>
<g font-size="1.6" fill="#000080">
<text x="143.6" y="15.2">U2</text>
<text x="160" y="33.4">LED_RGB COMMON CATHODE</text>
<text x="202.1" y="33.4">LED_RGB COMMON CATHODE</text>
<text x="244.2" y="33.4">LED_RGB COMMON CATHODE</text>
<text x="94.2" y="77.3">RINT2</text>
<text x="107" y="77.3">220</text>
<text x="256.2" y="77.3">BZ1</text>
<text x="94.2" y="81">RINT4</text>
<text x="94.2" y="79.2">RINT3</text>
<text x="107" y="79.2">220</text>
<text x="107" y="81">220</text>
<text x="256.2" y="79.5">BUZZER</text>
<text x="94.2" y="93.8">RINT5</text>
<text x="107" y="93.8">220</text>
<text x="253.3" y="93.8">Q1</text>
<text x="94.2" y="101.1">RINT24</text>
<text x="107" y="101.1">220</text>
<text x="149.1" y="101.1">D6</text>
<text x="161.9" y="101.1">LED</text>
<text x="94.2" y="104.8">RINT8</text>
<text x="107" y="104.8">220</text>
<text x="183.8" y="103">JP1</text>
<text x="15.4" y="110.4">JP1</text>
<text x="94.2" y="112.1">RINT12</text>
<text x="94.2" y="108.5">RINT10</text>
<text x="107" y="112.1">220</text>
<text x="107" y="108.5">220</text>
<text x="127.1" y="113.9">R9</text>
<text x="127.1" y="110.3">R8</text>
<text x="139.9" y="113.9">1K</text>
<text x="139.9" y="110.3">1K</text>
<text x="13.7" y="124.9">HEADER 6</text>
<text x="180.2" y="124.9">HEADER 8</text>
<text x="94.2" y="130.4">RINT13</text>
<text x="94.2" y="128.6">RINT12</text>
<text x="94.2" y="126.7">RINT11</text>
<text x="107" y="130.4">220</text>
<text x="107" y="128.6">220</text>
<text x="107" y="126.7">220</text>
<text x="94.2" y="137.7">RINT21</text>
<text x="107" y="137.7">220</text>
<text x="94.2" y="141.4">RINT23</text>
<text x="94.2" y="139.5">RINT22</text>
<text x="107" y="141.4">220</text>
<text x="107" y="139.5">220</text>
<text x="59.4" y="146.9">PIC18F4321</text>
</g>
<g font-size="1.6">
<text x="143.6" y="17">IR</text>
<text x="138.1" y="40.8">VCC</text>
<text x="244.9" y="58">+5V</text>
<text x="43" y="60.9">USB_POWER</text>
<text x="26.5" y="104.8">USB_POWER</text>
<text x="159.7" y="109.3">VCC</text>
</g>
<g font-size="1.6" fill="#f00">
<text x="151.3" y="37.1">PORTA.1</text>
<text x="195.2" y="37.1">PORTD.3</text>
<text x="237.2" y="37.1">PORTE.0</text>
<text x="151.3" y="42.6">PORTA.2</text>
<text x="195.2" y="42.6">PORTD.4</text>
<text x="237.2" y="42.6">PORTE.1</text>
<text x="151.3" y="48.1">PORTA.3</text>
<text x="197" y="48.1">PORTD.5</text>
<text x="237.2" y="48.1">PORTE.2</text>
<text x="120.2" y="77.3">PORTA.1</text>
<text x="120.2" y="79.2">PORTA.2</text>
<text x="120.2" y="81">PORTA.3</text>
<text x="120.2" y="88.3">RB0</text>
<text x="120.2" y="93.8">PORTB.3</text>
<text x="120.2" y="101.1">PORTB.7</text>
<text x="131.1" y="100.7">KEY_PRESSED</text>
<text x="120.2" y="104.8">PORTC.0</text>
<text x="138.5" y="104.4">TFT_D/C#</text>
<text x="173.2" y="106.6">GND</text>
<text x="120.2" y="110.3">RC3</text>
<text x="120.2" y="113.9">RC5</text>
<text x="120.2" y="112.1">PORTC.4</text>
<text x="120.2" y="108.5">PORTC.2</text>
<text x="138.5" y="111.7">TFT_RST#</text>
<text x="138.5" y="108">TFT_CS#</text>
<text x="173.2" y="113.9">SDO</text>
<text x="173.2" y="112.1">SCL</text>
<text x="173.2" y="110.3">VCC</text>
<text x="173.2" y="108.5">VCC</text>
<text x="120.2" y="126.7">PORTD.3</text>
<text x="120.2" y="128.6">PORTD.4</text>
<text x="120.2" y="130.4">PORTD.5</text>
<text x="120.2" y="137.7">PORTE.0</text>
<text x="120.2" y="139.5">PORTE.1</text>
<text x="120.2" y="141.4">PORTE.2</text>
</g>
<g font-size="1.5" fill="#00f">
<text x="165.5" y="36.9">R-</text>
<text x="207.6" y="36.9">R-</text>
<text x="249.6" y="36.9">R-</text>
<text x="165.5" y="42.4">G-</text>
<text x="165.5" y="47.9">B-</text>
<text x="207.6" y="42.4">G-</text>
<text x="207.6" y="47.9">B-</text>
<text x="249.6" y="42.4">G-</text>
<text x="249.6" y="47.9">B-</text>
</g>
<g font-size=".6">
<text x="28.5" y=".7">E</text>
<text x="83.7" y=".7">D</text>
<text x="139" y=".7">C</text>
<text x="194.2" y=".7">B</text>
<text x="249.4" y=".7">A</text>
<text x=".3" y="19">E</text>
<text x="277.3" y="19">E</text>
<text x=".3" y="54.1">D</text>
<text x="277.3" y="54.1">D</text>
<text x=".3" y="89.2">C</text>
<text x="277.3" y="89.2">C</text>
<text x=".3" y="124.4">B</text>
<text x="277.3" y="124.4">B</text>
<text x=".3" y="159.5">A</text>
<text x="277.3" y="159.5">A</text>
<text x="28.5" y="177.2">E</text>
<text x="83.7" y="177.2">D</text>
<text x="139" y="177.2">C</text>
<text x="194.2" y="177.2">B</text>
<text x="249.4" y="177.2">A</text>
</g>
</svg>
